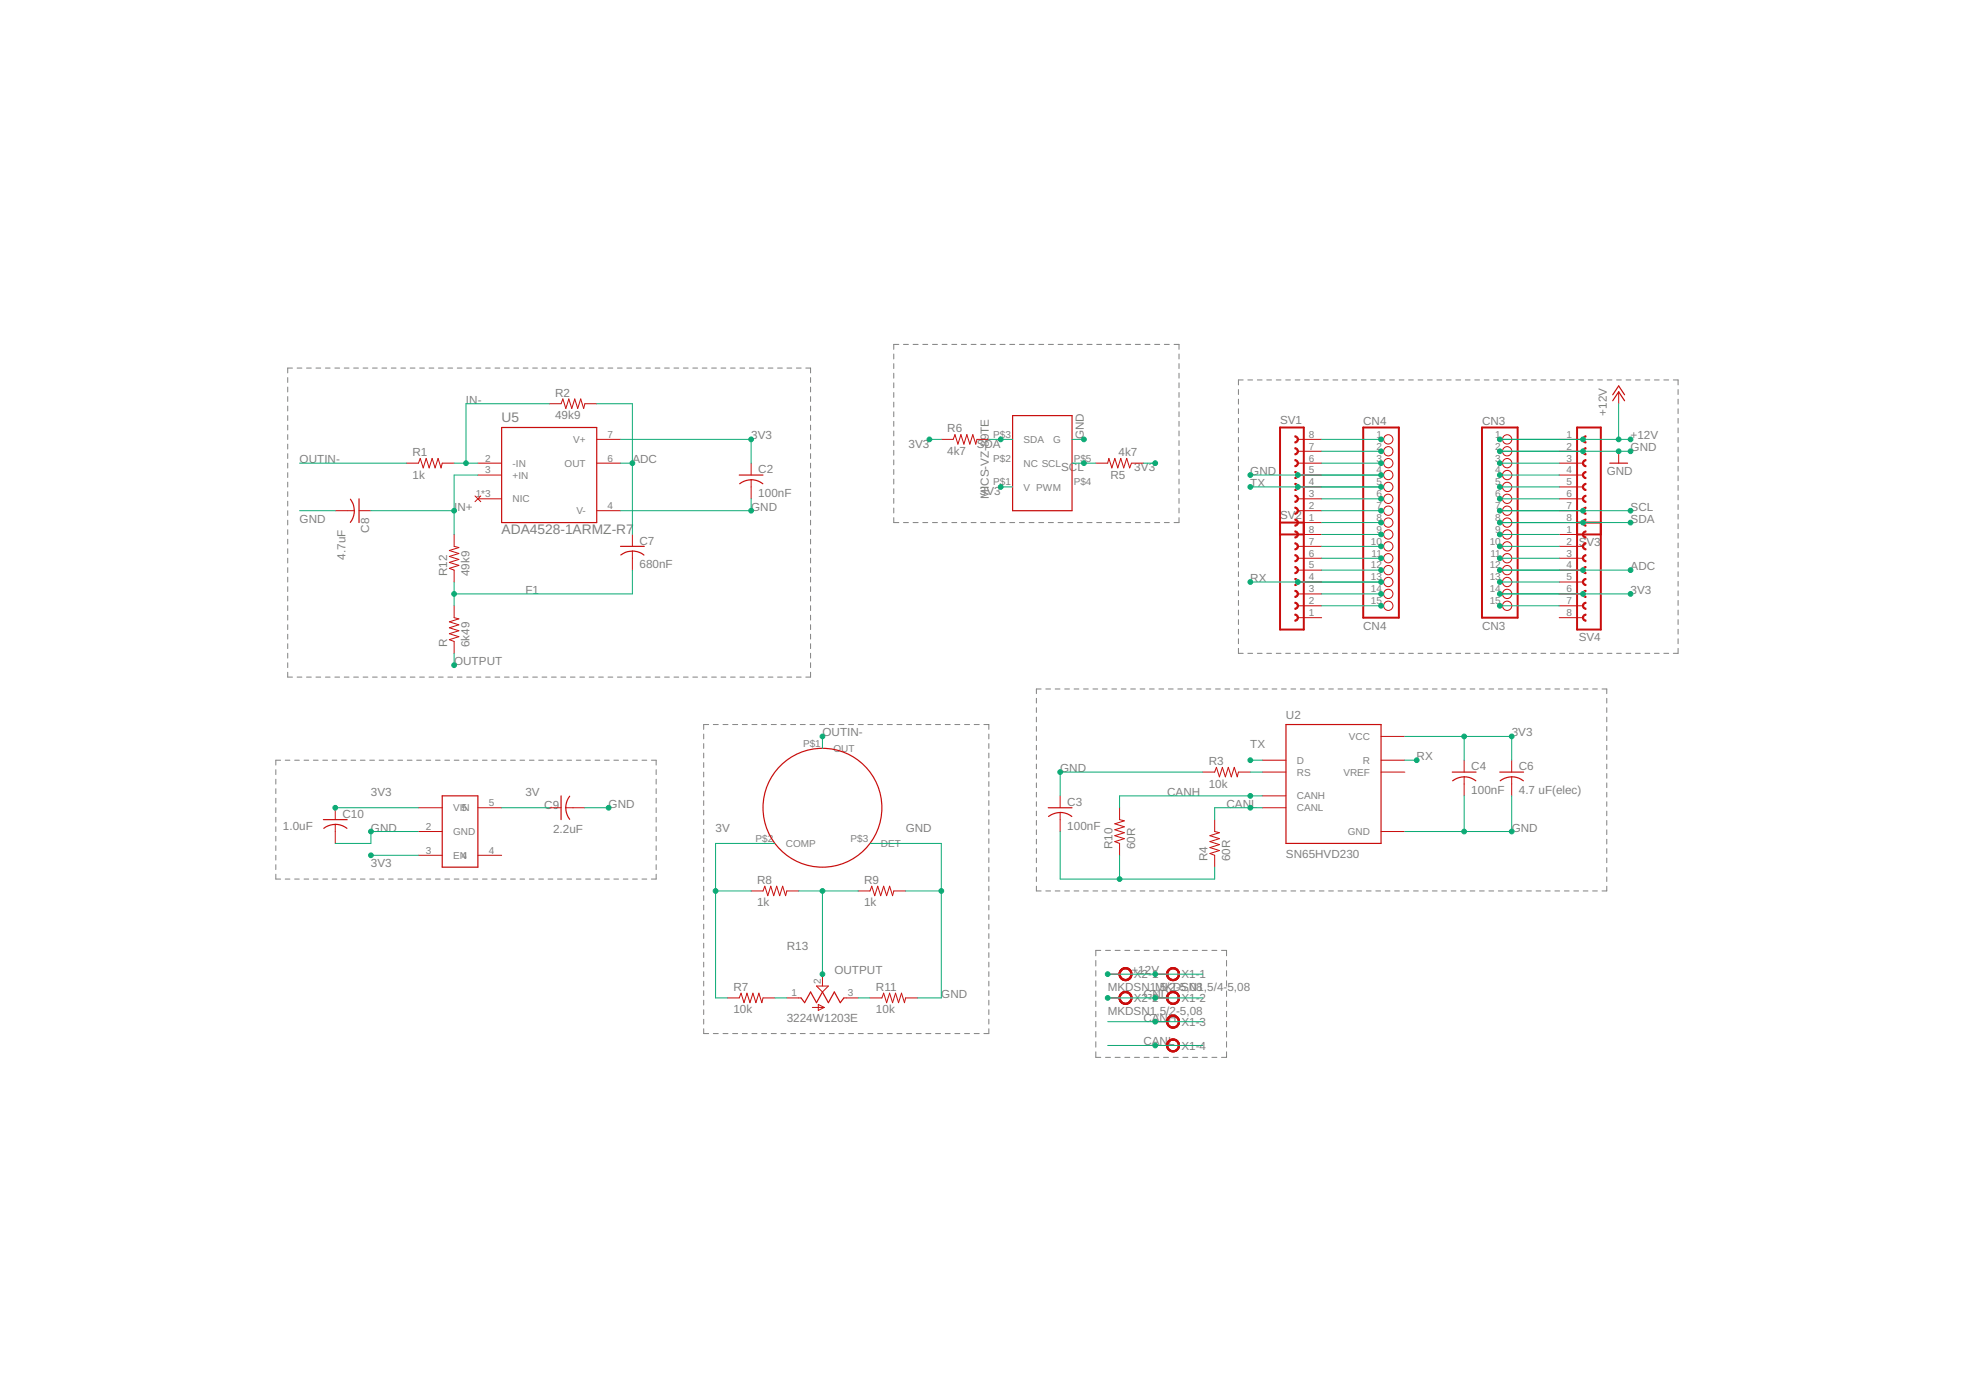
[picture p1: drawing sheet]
<svg xmlns="http://www.w3.org/2000/svg" width="420mm" height="297mm" viewBox="0 0 420 297" stroke-linecap="round" stroke-linejoin="round" font-family="sans-serif">
<g fill="none" stroke="#808080" stroke-width=".21">
<path d="M62.5 78.7h-1v1M63.5 78.7h1M65.5 78.7h1M67.5 78.7h1M69.6 78.7h.9M71.6 78.7h1M73.6 78.7h1M75.6 78.7h1M77.6 78.7h1M79.6 78.7h1M81.6 78.7h1M83.6 78.7h1"/>
<path d="M85.7 78.7h1M87.7 78.7h1M89.7 78.7h1M91.7 78.7h1M93.7 78.7h1M95.7 78.7h1M97.7 78.7h1M99.7 78.7h1.1M101.7 78.7h1.1M103.8 78.7h1M105.8 78.7h1M107.8 78.7h1"/>
<path d="M109.8 78.7h1M111.8 78.7h1M113.8 78.7h1.1M115.8 78.7h1.1M117.9 78.7h1M119.9 78.7h1M121.9 78.7h1M123.9 78.7h1M125.9 78.7h1M127.9 78.7h1M129.9 78.7h1.1M132 78.7h1"/>
<path d="M134 78.7h1M136 78.7h1M138 78.7h1M140 78.7h1M142 78.7h1M144 78.7h1.1M146 78.7h1.1M148.1 78.7h1M150.1 78.7h1M152.1 78.7h1M154.1 78.7h1M156.1 78.7h1"/>
<path d="M158.1 78.7h1.1M160.1 78.7h1.1M162.2 78.7h1M164.2 78.7h1M166.2 78.7h1M168.2 78.7h1M170.2 78.7h1M172.2 78.7h1v1M191 75.6v1.1M191 77.7v1.1M191 79.8v1M192.1 73.6h-1.1v1.1"/>
<path d="M193.1 73.6h1M195.1 73.6h1.1M197.2 73.6h1.1M199.3 73.6h1M201.3 73.6h1.1M203.4 73.6h1.1M205.5 73.6h1M207.5 73.6h1.1M209.6 73.6h1.1M211.7 73.6h1M213.7 73.6h1.1M215.8 73.6h1.1"/>
<path d="M217.9 73.6h1M219.9 73.6h1.1M222 73.6h1.1M224 73.6h1.1M226.1 73.6h1.1M228.2 73.6h1.1M230.3 73.6h1M232.3 73.6h1.1M234.4 73.6h1M236.5 73.6h1M238.5 73.6h1.1M240.6 73.6h1"/>
<path d="M242.6 73.6h1.1M244.7 73.6h1.1M246.8 73.6h1M248.8 73.6h1.1M250.9 73.6h1.1v1.1M252 75.6v1.1M252 77.7v1.1M252 79.8v1M61.5 80.7v1M61.5 82.7v1.1M61.5 84.8v1M61.5 86.8v1"/>
<path d="M61.5 88.8v1.1M61.5 90.8v1.1M61.5 92.9v1M61.5 94.9v1M61.5 96.9v1.1M61.5 99v1M173.2 80.7v1M173.2 82.7v1.1M173.2 84.8v1M173.2 86.8v1M173.2 88.8v1.1M173.2 90.8v1.1"/>
<path d="M173.2 92.9v1M173.2 94.9v1M173.2 96.9v1.1M173.2 99v1M191 81.8v1.1M191 83.9v1M191 85.9v1.1M191 88v1M191 90v1.1M191 92.1v1.1M191 94.2v1M191 96.2v1.1"/>
<path d="M191 98.3v1M252 81.8v1.1M252 83.9v1M252 85.9v1.1M252 88v1M252 90v1.1M252 92.1v1.1M252 94.2v1M252 96.2v1.1M252 98.3v1M264.7 83.2v1.1M264.7 85.3v1.1"/>
<path d="M264.7 87.4v1M264.7 89.4v1M264.7 91.4v1.1M264.7 93.5v1.1M264.7 95.5v1.1M264.7 97.6v1M264.7 99.6v1.1M265.7 81.2h-1v1.1M266.7 81.2h1M268.7 81.2h1M270.7 81.2h1M272.8 81.2h1"/>
<path d="M274.8 81.2h1M276.8 81.2h1M278.8 81.2h1M280.8 81.2h1.1M282.9 81.2h1M284.9 81.2h1M286.9 81.2h1M288.9 81.2h1M290.9 81.2h1.1M292.9 81.2h1.1M295 81.2h1M297 81.2h1"/>
<path d="M299 81.2h1M301 81.2h1M303.1 81.2h1M305.1 81.2h1M307.1 81.2h1M309.1 81.2h1M311.1 81.2h1.1M313.2 81.2h1M315.2 81.2h1M317.2 81.2h1M319.2 81.2h1M321.2 81.2h1.1"/>
<path d="M323.3 81.2h1M325.3 81.2h1M327.3 81.2h1M329.3 81.2h1M331.3 81.2h1.1M333.4 81.2h1M335.4 81.2h1M337.4 81.2h1M339.4 81.2h1M341.4 81.2h1.1M343.5 81.2h1M345.5 81.2h1"/>
<path d="M347.5 81.2h1M349.5 81.2h1M351.6 81.2h1M353.6 81.2h1M355.6 81.2h1M357.6 81.2h1v1.1M358.6 83.2v1.1M358.6 85.3v1.1M358.6 87.4v1M358.6 89.4v1M358.6 91.4v1.1M358.6 93.5v1.1"/>
<path d="M358.6 95.5v1.1M358.6 97.6v1M358.6 99.6v1.1M61.5 101v1M61.5 103v1.1M61.5 105.1v1M61.5 107.1v1M61.5 109.1v1.1M61.5 111.2v1M61.5 113.2v1M61.5 115.2v1M61.5 117.3v1"/>
<path d="M61.5 119.3v1M173.2 101v1M173.2 103v1.1M173.2 105.1v1M173.2 107.1v1M173.2 109.1v1.1M173.2 111.2v1M173.2 113.2v1M173.2 115.2v1M173.2 117.3v1M173.2 119.3v1M191 100.3v1.1"/>
<path d="M191 102.4v1M191 104.4v1.1M191 106.5v1.1M191 108.6v1M191 110.6v1.1h1.1M193.1 111.7h1M195.1 111.7h1.1M197.2 111.7h1.1M199.3 111.7h1M201.3 111.7h1.1M203.4 111.7h1.1M205.5 111.7h1"/>
<path d="M207.5 111.7h1.1M209.6 111.7h1.1M211.7 111.7h1M213.7 111.7h1.1M215.8 111.7h1.1M217.9 111.7h1M219.9 111.7h1.1M222 111.7h1.1M224 111.7h1.1M226.1 111.7h1.1M228.2 111.7h1.1M230.3 111.7h1"/>
<path d="M232.3 111.7h1.1M234.4 111.7h1M236.5 111.7h1M238.5 111.7h1.1M240.6 111.7h1M242.6 111.7h1.1M244.7 111.7h1.1M246.8 111.7h1M248.8 111.7h1.1M252 100.3v1.1M252 102.4v1M252 104.4v1.1"/>
<path d="M252 106.5v1.1M252 108.6v1M252 110.6v1.1h-1.1M264.7 101.7v1M264.7 103.7v1.1M264.7 105.8v1M264.7 107.8v1.1M264.7 109.9v1M264.7 111.9v1.1M264.7 114v1M264.7 116v1.1M264.7 118.1v1"/>
<path d="M358.6 101.7v1M358.6 103.7v1.1M358.6 105.8v1M358.6 107.8v1.1M358.6 109.9v1M358.6 111.9v1.1M358.6 114v1M358.6 116v1.1M358.6 118.1v1M61.5 121.3v1M61.5 123.3v1.1M61.5 125.4v1"/>
<path d="M61.5 127.4v1M61.5 129.4v1.1M61.5 131.5v1M61.5 133.5v1M61.5 135.5v1.1M61.5 137.6v1M61.5 139.6v1M173.2 121.3v1M173.2 123.3v1.1M173.2 125.4v1M173.2 127.4v1M173.2 129.4v1.1"/>
<path d="M173.2 131.5v1M173.2 133.5v1M173.2 135.5v1.1M173.2 137.6v1M173.2 139.6v1M264.7 120.1v1.1M264.7 122.2v1M264.7 124.2v1.1M264.7 126.3v1M264.7 128.3v1.1M264.7 130.4v1M264.7 132.4v1.1"/>
<path d="M264.7 134.5v1M264.7 136.5v1.1M264.7 138.6v1h1M266.7 139.6h1M268.7 139.6h1M270.7 139.6h1M272.8 139.6h1M274.8 139.6h1M276.8 139.6h1M278.8 139.6h1M280.8 139.6h1.1M282.9 139.6h1"/>
<path d="M284.9 139.6h1M286.9 139.6h1M288.9 139.6h1M290.9 139.6h1.1M292.9 139.6h1.1M295 139.6h1M297 139.6h1M299 139.6h1M301 139.6h1M303.1 139.6h1M305.1 139.6h1M307.1 139.6h1"/>
<path d="M309.1 139.6h1M311.1 139.6h1.1M313.2 139.6h1M315.2 139.6h1M317.2 139.6h1M319.2 139.6h1M321.2 139.6h1.1M323.3 139.6h1M325.3 139.6h1M327.3 139.6h1M329.3 139.6h1M331.3 139.6h1.1"/>
<path d="M333.4 139.6h1M335.4 139.6h1M337.4 139.6h1M339.4 139.6h1M341.4 139.6h1.1M343.5 139.6h1M345.5 139.6h1M347.5 139.6h1M349.5 139.6h1M351.6 139.6h1M353.6 139.6h1M355.6 139.6h1"/>
<path d="M358.6 120.1v1.1M358.6 122.2v1M358.6 124.2v1.1M358.6 126.3v1M358.6 128.3v1.1M358.6 130.4v1M358.6 132.4v1.1M358.6 134.5v1M358.6 136.5v1.1M358.6 138.6v1h-1M61.5 141.6v1.1M61.5 143.7v1h1"/>
<path d="M63.5 144.7h1M65.5 144.7h1M67.5 144.7h1M69.6 144.7h.9M71.6 144.7h1M73.6 144.7h1M75.6 144.7h1M77.6 144.7h1M79.6 144.7h1M81.6 144.7h1M83.6 144.7h1M85.7 144.7h1"/>
<path d="M87.7 144.7h1M89.7 144.7h1M91.7 144.7h1M93.7 144.7h1M95.7 144.7h1M97.7 144.7h1M99.7 144.7h1.1M101.7 144.7h1.1M103.8 144.7h1M105.8 144.7h1M107.8 144.7h1M109.8 144.7h1"/>
<path d="M111.8 144.7h1M113.8 144.7h1.1M115.8 144.7h1.1M117.9 144.7h1M119.9 144.7h1M121.9 144.7h1M123.9 144.7h1M125.9 144.7h1M127.9 144.7h1M129.9 144.7h1.1M132 144.7h1M134 144.7h1"/>
<path d="M136 144.7h1M138 144.7h1M140 144.7h1M142 144.7h1M144 144.7h1.1M146 144.7h1.1M148.1 144.7h1M150.1 144.7h1M150.4 156.9v1M150.4 158.9v1M151.4 154.8h-1v1.1M152.1 144.7h1"/>
<path d="M152.4 154.8h1.1M154.1 144.7h1M154.5 154.8h1.1M156.1 144.7h1M156.6 154.8h1M158.1 144.7h1.1M158.6 154.8h1.1M160.1 144.7h1.1M160.7 154.8h1.1M162.2 144.7h1M162.8 154.8h1M164.2 144.7h1"/>
<path d="M164.8 154.8h1.1M166.2 144.7h1M166.9 154.8h1.1M168.2 144.7h1M169 154.8h1M170.2 144.7h1M171 154.8h1.1M173.1 154.8h1.1M173.2 141.6v1.1M173.2 143.7v1h-1M175.2 154.8h1M177.2 154.8h1.1"/>
<path d="M179.3 154.8h1.1M181.4 154.8h1M183.4 154.8h1.1M185.5 154.8h1M187.6 154.8h1M189.6 154.8h1.1M191.7 154.8h1M193.7 154.8h1.1M195.8 154.8h1.1M197.9 154.8h1M199.9 154.8h1.1M202 154.8h1.1"/>
<path d="M204.1 154.8h1M206.1 154.8h1.1M208.2 154.8h1.1M210.3 154.8h1v1.1M211.3 156.9v1M211.3 158.9v1M221.5 149.2v1M221.5 151.2v1.1M221.5 153.2v1.1M221.5 155.3v1M221.5 157.3v1M221.5 159.3v1"/>
<path d="M222.5 147.2h-1v1M223.5 147.2h1M225.5 147.2h1M227.5 147.2h1.1M229.6 147.2h1M231.6 147.2h1M233.6 147.2h1M235.6 147.2h1M237.6 147.2h1M239.6 147.2h1M241.6 147.2h1.1M243.6 147.2h1.1"/>
<path d="M245.7 147.2h1M247.7 147.2h1M249.7 147.2h1M251.7 147.2h1M253.7 147.2h1M255.7 147.2h1.1M257.7 147.2h1.1M259.8 147.2h1M261.8 147.2h1M263.8 147.2h1M265.8 147.2h1M267.8 147.2h1"/>
<path d="M269.9 147.2h1M271.9 147.2h1M273.9 147.2h1M275.9 147.2h1M277.9 147.2h1M279.9 147.2h1M281.9 147.2h1.1M284 147.2h1M286 147.2h1M288 147.2h1M290 147.2h1M292 147.2h1"/>
<path d="M294 147.2h1M296 147.2h1.1M298 147.2h1.1M300.1 147.2h1M302.1 147.2h1M304.1 147.2h1M306.1 147.2h1M308.1 147.2h1M310.1 147.2h1M312.1 147.2h1.1M314.2 147.2h1M316.2 147.2h1"/>
<path d="M318.2 147.2h1M320.2 147.2h1M322.2 147.2h1M324.3 147.2h1M326.3 147.2h1M328.3 147.2h1M330.3 147.2h1M332.3 147.2h1M334.3 147.2h1M336.3 147.2h1.1M338.3 147.2h1.1M340.4 147.2h1"/>
<path d="M342.4 147.2h1v1M343.4 149.2v1M343.4 151.2v1.1M343.4 153.2v1.1M343.4 155.3v1M343.4 157.3v1M343.4 159.3v1M58.9 164.5v1M58.9 166.5v1.1M58.9 168.6v1M58.9 170.6v1M58.9 172.6v1.1"/>
<path d="M58.9 174.6v1.1M58.9 176.7v1M58.9 178.7v1M60 162.5h-1.1v1M61 162.5h1M63 162.5h1M65 162.5h1M67 162.5h1M69 162.5h1M71 162.5h1M73 162.5h1M75 162.5h1"/>
<path d="M77 162.5h1M79 162.5h1M81 162.5h1M83 162.5h1M85 162.5h1M87 162.5h1.1M89 162.5h1.1M91.1 162.5h1M93.1 162.5h1M95.1 162.5h1M97.1 162.5h1M99.1 162.5h1"/>
<path d="M101.1 162.5h1M103.1 162.5h1M105.1 162.5h1M107.1 162.5h1M109.1 162.5h1M111.1 162.5h1M113.1 162.5h1M115.1 162.5h1M117.1 162.5h1.1M119.1 162.5h1.1M121.2 162.5h1M123.2 162.5h1"/>
<path d="M125.2 162.5h1M127.2 162.5h1M129.2 162.5h1M131.2 162.5h1M133.2 162.5h1M135.2 162.5h1M137.2 162.5h1M139.2 162.5h1v1M140.2 164.5v1M140.2 166.5v1.1M140.2 168.6v1M140.2 170.6v1"/>
<path d="M140.2 172.6v1.1M140.2 174.6v1.1M140.2 176.7v1M140.2 178.7v1M150.4 160.9v1.1M150.4 163v1M150.4 165v1M150.4 167v1.1M150.4 169.1v1M150.4 171.1v1M150.4 173.1v1.1M150.4 175.2v1"/>
<path d="M150.4 177.2v1M150.4 179.2v1.1M211.3 160.9v1.1M211.3 163v1M211.3 165v1M211.3 167v1.1M211.3 169.1v1M211.3 171.1v1M211.3 173.1v1.1M211.3 175.2v1M211.3 177.2v1M211.3 179.2v1.1"/>
<path d="M221.5 161.3v1M221.5 163.3v1M221.5 165.3v1M221.5 167.3v1M221.5 169.3v1M221.5 171.3v1M221.5 173.3v1M221.5 175.3v1M221.5 177.3v1.1M221.5 179.3v1.1M343.4 161.3v1M343.4 163.3v1"/>
<path d="M343.4 165.3v1M343.4 167.3v1M343.4 169.3v1M343.4 171.3v1M343.4 173.3v1M343.4 175.3v1M343.4 177.3v1.1M343.4 179.3v1.1M58.9 180.7v1.1M58.9 182.8v1M58.9 184.8v1M58.9 186.8v1.1h1.1"/>
<path d="M61 187.9h1M63 187.9h1M65 187.9h1M67 187.9h1M69 187.9h1M71 187.9h1M73 187.9h1M75 187.9h1M77 187.9h1M79 187.9h1M81 187.9h1M83 187.9h1"/>
<path d="M85 187.9h1M87 187.9h1.1M89 187.9h1.1M91.1 187.9h1M93.1 187.9h1M95.1 187.9h1M97.1 187.9h1M99.1 187.9h1M101.1 187.9h1M103.1 187.9h1M105.1 187.9h1M107.1 187.9h1"/>
<path d="M109.1 187.9h1M111.1 187.9h1M113.1 187.9h1M115.1 187.9h1M117.1 187.9h1.1M119.1 187.9h1.1M121.2 187.9h1M123.2 187.9h1M125.2 187.9h1M127.2 187.9h1M129.2 187.9h1M131.2 187.9h1"/>
<path d="M133.2 187.9h1M135.2 187.9h1M137.2 187.9h1M140.2 180.7v1.1M140.2 182.8v1M140.2 184.8v1M140.2 186.8v1.1h-1M150.4 181.3v1M150.4 183.3v1M150.4 185.3v1M150.4 187.3v1.1M150.4 189.4v1"/>
<path d="M150.4 191.4v1M150.4 193.4v1.1M150.4 195.5v1M150.4 197.5v1M150.4 199.5v1.1M211.3 181.3v1M211.3 183.3v1M211.3 185.3v1M211.3 187.3v1.1M211.3 189.4v1M211.3 191.4v1M211.3 193.4v1.1"/>
<path d="M211.3 195.5v1M211.3 197.5v1M211.3 199.5v1.1M221.5 181.4v1M221.5 183.4v1M221.5 185.4v1M221.5 187.4v1M221.5 189.4v1h1M223.5 190.4h1M225.5 190.4h1M227.5 190.4h1.1M229.6 190.4h1"/>
<path d="M231.6 190.4h1M233.6 190.4h1M235.6 190.4h1M237.6 190.4h1M239.6 190.4h1M241.6 190.4h1.1M243.6 190.4h1.1M245.7 190.4h1M247.7 190.4h1M249.7 190.4h1M251.7 190.4h1M253.7 190.4h1"/>
<path d="M255.7 190.4h1.1M257.7 190.4h1.1M259.8 190.4h1M261.8 190.4h1M263.8 190.4h1M265.8 190.4h1M267.8 190.4h1M269.9 190.4h1M271.9 190.4h1M273.9 190.4h1M275.9 190.4h1M277.9 190.4h1"/>
<path d="M279.9 190.4h1M281.9 190.4h1.1M284 190.4h1M286 190.4h1M288 190.4h1M290 190.4h1M292 190.4h1M294 190.4h1M296 190.4h1.1M298 190.4h1.1M300.1 190.4h1M302.1 190.4h1"/>
<path d="M304.1 190.4h1M306.1 190.4h1M308.1 190.4h1M310.1 190.4h1M312.1 190.4h1.1M314.2 190.4h1M316.2 190.4h1M318.2 190.4h1M320.2 190.4h1M322.2 190.4h1M324.3 190.4h1M326.3 190.4h1"/>
<path d="M328.3 190.4h1M330.3 190.4h1M332.3 190.4h1M334.3 190.4h1M336.3 190.4h1.1M338.3 190.4h1.1M340.4 190.4h1M343.4 181.4v1M343.4 183.4v1M343.4 185.4v1M343.4 187.4v1M343.4 189.4v1h-1"/>
<path d="M150.4 201.5v1.1M150.4 203.6v1M150.4 205.6v1.1M150.4 207.6v1.1M150.4 209.7v1M150.4 211.7v1M150.4 213.7v1.1M150.4 215.8v1M150.4 217.8v1M150.4 219.8v1.1h1M211.3 201.5v1.1M211.3 203.6v1"/>
<path d="M211.3 205.6v1.1M211.3 207.6v1.1M211.3 209.7v1M211.3 211.7v1M211.3 213.7v1.1M211.3 215.8v1M211.3 217.8v1M211.3 219.8v1.1h-1M234.2 205.3v1.1M234.2 207.4v1.2M234.2 209.6v1.2M234.2 211.8v1.1"/>
<path d="M234.2 213.9v1.2M234.2 216.1v1.2M234.2 218.3v1.1M235.2 203.1h-1v1.2M236.3 203.1h1M238.3 203.1h1.1M240.4 203.1h1M242.5 203.1h1M244.5 203.1h1.1M246.6 203.1h1M248.7 203.1h1M250.7 203.1h1.1"/>
<path d="M252.8 203.1h1.1M254.8 203.1h1.1M256.9 203.1h1.1M259 203.1h1.1M261 203.1h1.1v1.2M262.1 205.3v1.1M262.1 207.4v1.2M262.1 209.6v1.2M262.1 211.8v1.1M262.1 213.9v1.2M262.1 216.1v1.2M262.1 218.3v1.1"/>
<path d="M152.4 220.9h1.1M154.5 220.9h1.1M156.6 220.9h1M158.6 220.9h1.1M160.7 220.9h1.1M162.8 220.9h1M164.8 220.9h1.1M166.9 220.9h1.1M169 220.9h1M171 220.9h1.1M173.1 220.9h1.1M175.2 220.9h1"/>
<path d="M177.2 220.9h1.1M179.3 220.9h1.1M181.4 220.9h1M183.4 220.9h1.1M185.5 220.9h1M187.6 220.9h1M189.6 220.9h1.1M191.7 220.9h1M193.7 220.9h1.1M195.8 220.9h1.1M197.9 220.9h1M199.9 220.9h1.1"/>
<path d="M202 220.9h1.1M204.1 220.9h1M206.1 220.9h1.1M208.2 220.9h1.1M234.2 220.4v1.2M234.2 222.6v1.2M234.2 224.8v1.2h1M236.3 226h1M238.3 226h1.1M240.4 226h1M242.5 226h1M244.5 226h1.1"/>
<path d="M246.6 226h1M248.7 226h1M250.7 226h1.1M252.8 226h1.1M254.8 226h1.1M256.9 226h1.1M259 226h1.1M262.1 220.4v1.2M262.1 222.6v1.2M262.1 224.8v1.2h-1.1"/>
</g>
<g fill="none" stroke="#c90d0c" stroke-width=".25">
<path d="M107.2 91.4h20.3v20.3h-20.3zM216.4 88.8h12.7v20.3h-12.7zM344 99h3.8M344.7 85.6l1.2-1.9 1.3 1.9M344.7 84.4l1.2-1.9 1.3 1.9M74.9 106.7l.5 .9 .3 1.5M75.7 109.1l-.3 1.6-.5 .9M76.7 106.6v5.1M132.6 116.8h5.1M132.7 118.6a4 4 0 0 1 4.9 0M158 101.5h5.1M158.1 103.4a4 4 0 0 1 4.9 0"/>
<path d="M274.8 154.8h20.3v25.4h-20.3zM69.1 175.2h5.1M69.2 177a4 4 0 0 1 4.9 0M94.5 170.1h7.6v15.2h-7.6zM119.9 170.1v5.1M121.8 170.1a4 4 0 0 0 0 5M224 172.6h5.1M226.6 173.6l1.5 .3 1 .6M226.6 173.6l-1.6 .3-.9 .6M310.4 165h5M310.5 166.9a4 4 0 0 1 4.9 0M320.5 165h5.1"/>
<path d="M320.6 166.9a4 4 0 0 1 5 0M171.2 213.3l.8 1 1.2-2.3 1.3 2.3 1.3-2.3 1.2 2.3 1.3-2.3 1.3 2.3 .7-1"/>
<circle cx="175.8" cy="172.6" r="12.7"/>
</g>
<g fill="none" stroke="#c90d0c" stroke-width=".21">
<path d="M86.9 99h2.5l.4-1 .6 2 .7-2 .6 2 .7-2 .6 2 .6-2 .7 2 .2-1h2.5M102.1 99h5.1M117.4 86.3h2.5l.4-1 .6 2 .7-2 .6 2 .6-2 .7 2 .6-2 .6 2 .3-1h2.5M127.5 99h5.1M127.5 93.9h5.1M160.5 99v2.5M201.2 93.9h2.5l.4-1 .6 2 .7-2 .6 2 .6-2 .7 2 .6-2 .6 2 .3-1h2.5M234.2 99h2.5l.3-1 .6 2 .7-2 .6 2 .6-2 .7 2 .6-2 .6 2 .4-1h2.5M277.4 99h5M277.4 96.4h5M277.4 93.9h5M295.1 99h.6"/>
<path d="M295.1 96.4h.6M295.1 93.9h.6M320.5 99h.6M320.5 96.4h.6M320.5 93.9h.6M333.2 99h5.1M333.2 96.4h5.1M333.2 93.9h5.1M345.9 83.7v2.6M345.9 96.4v2.6M71.6 109.1h4.1M76.7 109.1h2.6"/>
<path d="M97 114.2v2.6l1.1 .2-2.1 .6 2.1 .7-2.1 .6 2.1 .6-2.1 .7 2.1 .6-2.1 .7 1 .3v2.6M101.5 106l1.2 1.2M102.1 106.6h5.1M102.1 101.5h5.1M102.7 106l-1.2 1.2M127.5 109.1h5.1M135.1 114.2v2.6M135.1 117.8v4M160.5 102.5v4.1M277.4 111.7h5M277.4 109.1h5M277.4 106.6h5"/>
<path d="M277.4 104.1h5M277.4 101.5h5M277.4 119.3h5M277.4 116.8h5M277.4 114.2h5M295.1 111.7h.6M295.1 109.1h.6M295.1 106.6h.6M295.1 104.1h.6M295.1 101.5h.6M295.1 119.3h.6M295.1 116.8h.6"/>
<path d="M295.1 114.2h.6M320.5 111.7h.6M320.5 109.1h.6M320.5 106.6h.6M320.5 104.1h.6M320.5 101.5h.6M320.5 119.3h.6M320.5 116.8h.6M320.5 114.2h.6M333.2 111.7h5.1M333.2 109.1h5.1M333.2 106.6h5.1"/>
<path d="M333.2 104.1h5.1M333.2 101.5h5.1M333.2 119.3h5.1M333.2 116.8h5.1M333.2 114.2h5.1M97 129.5v2.5l1.1 .2-2.1 .7 2.1 .6-2.1 .7 2.1 .6-2.1 .6 2.1 .7-2.1 .6 1 .4v2.5M277.4 132h5M277.4 129.5h5M277.4 126.9h5M277.4 124.4h5M277.4 121.8h5M295.1 129.5h.6"/>
<path d="M295.1 126.9h.6M295.1 124.4h.6M295.1 121.8h.6M320.5 129.5h.6M320.5 126.9h.6M320.5 124.4h.6M320.5 121.8h.6M333.2 132h5.1M333.2 129.5h5.1M333.2 126.9h5.1M333.2 124.4h5.1M333.2 121.8h5.1"/>
<path d="M295.1 157.4h5.1M71.6 172.6v2.6M71.6 176.2v4M89.4 177.7h5.1M89.4 172.6h5.1M102.1 172.6h5.1M117.4 172.6h2.5M120.9 172.6h4.1M226.6 170.1v2.5M226.6 173.6v4.1M239.3 172.6v2.6l1 .2-2 .6 2 .7-2 .6 2 .6-2 .7 2 .6-2 .7 1 .3v2.6M257 165h2.6l.4-1 .6 2 .6-2 .7 2 .6-2 .6 2 .7-2 .6 2 .3-1h2.5"/>
<path d="M259.6 175.2v2.5l1 .2-2 .7 2 .6-2 .7 2 .6-2 .6 2 .7-2 .6 1 .4v2.5M269.7 162.5h5.1M269.7 170.1h5.1M269.7 172.6h5.1M269.7 165h5.1M295.1 162.5h5.1M295.1 177.7h5.1M295.1 165h5.1M312.9 162.5v2.5M312.9 166v4.1M323.1 162.5v2.5M323.1 166v4.1"/>
<path d="M89.4 182.8h5.1M102.1 182.8h5.1M160.5 190.4h2.6l.3-1 .7 2 .6-2 .7 2 .6-2 .6 2 .7-2 .6 2 .2-1h2.6M183.4 190.4h2.5l.4-1 .6 2 .7-2 .6 2 .6-2 .7 2 .6-2 .7 2 .2-1h2.5M155.4 213.3h2.6l.4-1.1 .6 2.1 .6-2.1 .7 2.1 .6-2.1 .6 2.1 .7-2.1 .6 2.1 .3-1h2.5M168.1 213.3h3.1M173.6 215.3h2.5M174.5 210.7h2.5l-1.2 1.3zM174.9 214.7l1.2 .6-1.2 .6zM175.8 208.2v2.5M180.3 213.3h3.1M185.9 213.3h2.6l.3-1.1 .7 2.1 .6-2.1 .7 2.1 .6-2.1 .6 2.1 .7-2.1 .6 2.1 .2-1h2.6"/>
<path d="M236.7 213.3h2.6M236.7 208.2h2.6M246.9 213.3h2.5M246.9 208.2h2.5M246.9 218.3h2.5M246.9 223.4h2.5"/>
<circle cx="296.7" cy="93.9" r=".99"/>
<circle cx="296.7" cy="96.4" r=".99"/>
<circle cx="296.7" cy="99" r=".99"/>
<circle cx="322.1" cy="99" r=".99"/>
<circle cx="322.1" cy="93.9" r=".99"/>
<circle cx="322.1" cy="96.4" r=".99"/>
<circle cx="296.7" cy="106.6" r=".99"/>
<circle cx="296.7" cy="119.3" r=".99"/>
<circle cx="296.7" cy="101.5" r=".99"/>
<circle cx="296.7" cy="104.1" r=".99"/>
<circle cx="296.7" cy="111.7" r=".99"/>
<circle cx="296.7" cy="114.2" r=".99"/>
<circle cx="296.7" cy="116.8" r=".99"/>
<circle cx="296.7" cy="109.1" r=".99"/>
<circle cx="322.1" cy="101.5" r=".99"/>
<circle cx="322.1" cy="111.7" r=".99"/>
<circle cx="322.1" cy="119.3" r=".99"/>
<circle cx="322.1" cy="106.6" r=".99"/>
<circle cx="322.1" cy="114.2" r=".99"/>
<circle cx="322.1" cy="104.1" r=".99"/>
<circle cx="322.1" cy="109.1" r=".99"/>
<circle cx="322.1" cy="116.8" r=".99"/>
<circle cx="296.7" cy="121.8" r=".99"/>
<circle cx="296.7" cy="124.4" r=".99"/>
<circle cx="296.7" cy="126.9" r=".99"/>
<circle cx="296.7" cy="129.5" r=".99"/>
<circle cx="322.1" cy="124.4" r=".99"/>
<circle cx="322.1" cy="126.9" r=".99"/>
<circle cx="322.1" cy="121.8" r=".99"/>
<circle cx="322.1" cy="129.5" r=".99"/>
</g>
<path d="M273.6 91.4h5v43.1h-5zM291.3 91.4h7.7v40.6h-7.7zM316.7 91.4h7.6v40.6h-7.6zM337 91.4h5.1v43.1h-5.1zM273.6 114.2h5M273.6 111.7h5M337 114.2h5.1M337 111.7h5.1" fill="none" stroke="#c90d0c" stroke-width=".42"/>
<g fill="#c90d0c" stroke="#c90d0c" stroke-width=".21">
<path d="M276.7 105.8a.76 .76 0 0 1 .8 .8 .76 .76 0 0 1-.8 .8v-.3a.51 .51 0 0 0 .5-.5 .51 .51 0 0 0-.5-.5z" fill-rule="evenodd"/>
<path d="M276.7 108.4a.76 .76 0 0 1 .8 .7 .76 .76 0 0 1-.8 .8v-.3a.51 .51 0 0 0 .5-.5 .51 .51 0 0 0-.5-.5z" fill-rule="evenodd"/>
<path d="M276.7 110.9a.76 .76 0 0 1 .8 .8 .76 .76 0 0 1-.8 .7v-.2a.51 .51 0 0 0 .5-.5 .51 .51 0 0 0-.5-.5z" fill-rule="evenodd"/>
<path d="M276.7 100.8a.76 .76 0 0 1 .8 .7 .76 .76 0 0 1-.8 .8v-.3a.51 .51 0 0 0 .5-.5 .51 .51 0 0 0-.5-.5z" fill-rule="evenodd"/>
<path d="M276.7 103.3a.76 .76 0 0 1 .8 .8 .76 .76 0 0 1-.8 .7v-.2a.51 .51 0 0 0 .5-.5 .51 .51 0 0 0-.5-.6z" fill-rule="evenodd"/>
<path d="M276.7 93.1a.76 .76 0 0 1 .8 .8 .76 .76 0 0 1-.8 .8v-.3a.51 .51 0 0 0 .5-.5 .51 .51 0 0 0-.5-.5z" fill-rule="evenodd"/>
<path d="M276.7 95.7a.76 .76 0 0 1 .8 .7 .76 .76 0 0 1-.8 .8v-.3a.51 .51 0 0 0 .5-.5 .51 .51 0 0 0-.5-.5z" fill-rule="evenodd"/>
<path d="M276.7 98.2a.76 .76 0 0 1 .8 .8 .76 .76 0 0 1-.8 .7v-.2a.51 .51 0 0 0 .5-.5 .51 .51 0 0 0-.5-.5z" fill-rule="evenodd"/>
<path d="M338.4 98.4l.5-.2v.3a.51 .51 0 0 0-.5 .5 .51 .51 0 0 0 .5 .5v.2a.76 .76 0 0 1-.7-.4 .76 .76 0 0 1 .2-.9z" fill-rule="evenodd"/>
<path d="M338.4 95.9l.5-.2v.2a.51 .51 0 0 0-.5 .5 .51 .51 0 0 0 .5 .5v.3a.76 .76 0 0 1-.7-.5 .76 .76 0 0 1 .2-.8z" fill-rule="evenodd"/>
<path d="M338.4 93.4l.5-.3v.3a.51 .51 0 0 0-.5 .5 .51 .51 0 0 0 .5 .5v.3a.75 .75 0 0 1-.7-.5 .75 .75 0 0 1 .2-.8z" fill-rule="evenodd"/>
<path d="M338.4 103.5l.5-.2v.2a.51 .51 0 0 0-.5 .6 .51 .51 0 0 0 .5 .5v.2a.76 .76 0 0 1-.7-.5 .76 .76 0 0 1 .2-.8z" fill-rule="evenodd"/>
<path d="M338.4 101l.5-.2v.2a.51 .51 0 0 0-.5 .5 .51 .51 0 0 0 .5 .5v.3a.76 .76 0 0 1-.7-.5 .76 .76 0 0 1 .2-.8z" fill-rule="evenodd"/>
<path d="M338.4 111.1l.5-.2v.3a.51 .51 0 0 0-.5 .5 .51 .51 0 0 0 .5 .5v.2a.76 .76 0 0 1-.7-.4 .76 .76 0 0 1 .2-.9z" fill-rule="evenodd"/>
<path d="M338.4 108.6l.5-.2v.2a.51 .51 0 0 0-.5 .5 .51 .51 0 0 0 .5 .5v.3a.76 .76 0 0 1-.7-.5 .76 .76 0 0 1 .2-.8z" fill-rule="evenodd"/>
<path d="M338.4 106l.5-.2v.3a.51 .51 0 0 0-.5 .5 .51 .51 0 0 0 .5 .5v.3a.76 .76 0 0 1-.7-.5 .76 .76 0 0 1 .2-.9z" fill-rule="evenodd"/>
<path d="M276.7 126.2a.76 .76 0 0 1 .8 .7 .76 .76 0 0 1-.8 .8v-.3a.51 .51 0 0 0 .5-.5 .51 .51 0 0 0-.5-.5z" fill-rule="evenodd"/>
<path d="M276.7 128.7a.76 .76 0 0 1 .8 .8 .76 .76 0 0 1-.8 .7v-.2a.51 .51 0 0 0 .5-.5 .51 .51 0 0 0-.5-.6z" fill-rule="evenodd"/>
<path d="M276.7 131.2a.76 .76 0 0 1 .8 .8 .76 .76 0 0 1-.8 .8v-.3a.51 .51 0 0 0 .5-.5 .51 .51 0 0 0-.5-.5z" fill-rule="evenodd"/>
<path d="M276.7 121.1a.76 .76 0 0 1 .8 .7 .76 .76 0 0 1-.8 .8v-.3a.51 .51 0 0 0 .5-.5 .51 .51 0 0 0-.5-.5z" fill-rule="evenodd"/>
<path d="M276.7 123.6a.76 .76 0 0 1 .8 .8 .76 .76 0 0 1-.8 .7v-.2a.51 .51 0 0 0 .5-.5 .51 .51 0 0 0-.5-.5z" fill-rule="evenodd"/>
<path d="M276.7 113.5a.76 .76 0 0 1 .8 .7 .76 .76 0 0 1-.8 .8v-.3a.51 .51 0 0 0 .5-.5 .51 .51 0 0 0-.5-.5z" fill-rule="evenodd"/>
<path d="M276.7 116a.76 .76 0 0 1 .8 .8 .76 .76 0 0 1-.8 .7v-.2a.51 .51 0 0 0 .5-.5 .51 .51 0 0 0-.5-.6z" fill-rule="evenodd"/>
<path d="M276.7 118.5a.76 .76 0 0 1 .8 .8 .76 .76 0 0 1-.8 .8v-.3a.51 .51 0 0 0 .5-.5 .51 .51 0 0 0-.5-.5z" fill-rule="evenodd"/>
<path d="M338.4 118.7l.5-.2v.3a.51 .51 0 0 0-.5 .5 .51 .51 0 0 0 .5 .5v.3a.77 .77 0 0 1-.7-.5 .77 .77 0 0 1 .2-.9z" fill-rule="evenodd"/>
<path d="M338.4 116.2l.5-.2v.2a.51 .51 0 0 0-.5 .6 .51 .51 0 0 0 .5 .5v.2a.76 .76 0 0 1-.7-.5 .76 .76 0 0 1 .2-.8z" fill-rule="evenodd"/>
<path d="M338.4 113.7l.5-.2v.2a.51 .51 0 0 0-.5 .5 .51 .51 0 0 0 .5 .5v.3a.76 .76 0 0 1-.7-.5 .76 .76 0 0 1 .2-.8z" fill-rule="evenodd"/>
<path d="M338.4 123.8l.5-.2v.3a.51 .51 0 0 0-.5 .5 .51 .51 0 0 0 .5 .5v.2a.77 .77 0 0 1-.7-.4 .77 .77 0 0 1 .2-.9z" fill-rule="evenodd"/>
<path d="M338.4 121.3l.5-.2v.2a.51 .51 0 0 0-.5 .5 .51 .51 0 0 0 .5 .5v.3a.77 .77 0 0 1-.7-.5 .77 .77 0 0 1 .2-.8z" fill-rule="evenodd"/>
<path d="M338.4 131.4l.5-.2v.3a.51 .51 0 0 0-.5 .5 .51 .51 0 0 0 .5 .5v.3a.77 .77 0 0 1-.7-.5 .77 .77 0 0 1 .2-.9z" fill-rule="evenodd"/>
<path d="M338.4 128.9l.5-.2v.2a.51 .51 0 0 0-.5 .6 .51 .51 0 0 0 .5 .5v.2a.77 .77 0 0 1-.7-.5 .77 .77 0 0 1 .2-.8z" fill-rule="evenodd"/>
<path d="M338.4 126.4l.5-.2v.2a.51 .51 0 0 0-.5 .5 .51 .51 0 0 0 .5 .5v.3a.77 .77 0 0 1-.7-.5 .77 .77 0 0 1 .2-.8z" fill-rule="evenodd"/>
<path d="M249.7 207.2a1.39 1.39 0 0 1 2.2 .3 1.39 1.39 0 0 1-.8 2 1.39 1.39 0 0 1-1.8-1.3h.3a1.14 1.14 0 0 1 1.5-1.1 1.14 1.14 0 0 1 .3 1.9 1.14 1.14 0 0 1-1.8-.6v-.2h-.3z" fill-rule="evenodd"/>
<path d="M249.7 207.2a1.39 1.39 0 0 1 2.2 .3 1.39 1.39 0 0 1-.8 2 1.39 1.39 0 0 1-1.8-1.3h.3a1.14 1.14 0 0 1 1.5-1.1 1.14 1.14 0 0 1 .3 1.9 1.14 1.14 0 0 1-1.8-.6v-.2h-.3z" fill-rule="evenodd"/>
<path d="M249.7 207.2a1.39 1.39 0 0 1 2.2 .3 1.39 1.39 0 0 1-.8 2 1.39 1.39 0 0 1-1.8-1.3h.3a1.14 1.14 0 0 1 1.5-1.1 1.14 1.14 0 0 1 .3 1.9 1.14 1.14 0 0 1-1.8-.6v-.2h-.3z" fill-rule="evenodd"/>
<path d="M249.7 212.3a1.39 1.39 0 0 1 2.2 .2 1.39 1.39 0 0 1-.8 2.1 1.39 1.39 0 0 1-1.8-1.3h.3a1.14 1.14 0 0 1 1.5-1.1 1.14 1.14 0 0 1 .3 1.9 1.14 1.14 0 0 1-1.8-.6v-.2h-.3z" fill-rule="evenodd"/>
<path d="M249.7 212.3a1.39 1.39 0 0 1 2.2 .2 1.39 1.39 0 0 1-.8 2.1 1.39 1.39 0 0 1-1.8-1.3h.3a1.14 1.14 0 0 1 1.5-1.1 1.14 1.14 0 0 1 .3 1.9 1.14 1.14 0 0 1-1.8-.6v-.2h-.3z" fill-rule="evenodd"/>
<path d="M249.7 212.3a1.39 1.39 0 0 1 2.2 .2 1.39 1.39 0 0 1-.8 2.1 1.39 1.39 0 0 1-1.8-1.3h.3a1.14 1.14 0 0 1 1.5-1.1 1.14 1.14 0 0 1 .3 1.9 1.14 1.14 0 0 1-1.8-.6v-.2h-.3z" fill-rule="evenodd"/>
<path d="M249.7 217.4a1.39 1.39 0 0 1 2.2 .2 1.39 1.39 0 0 1-.8 2.1 1.39 1.39 0 0 1-1.8-1.4h.3a1.14 1.14 0 0 1 1.5-1 1.14 1.14 0 0 1 .3 1.9 1.14 1.14 0 0 1-1.8-.6v-.3h-.3z" fill-rule="evenodd"/>
<path d="M249.7 217.4a1.39 1.39 0 0 1 2.2 .2 1.39 1.39 0 0 1-.8 2.1 1.39 1.39 0 0 1-1.8-1.4h.3a1.14 1.14 0 0 1 1.5-1 1.14 1.14 0 0 1 .3 1.9 1.14 1.14 0 0 1-1.8-.6v-.3h-.3z" fill-rule="evenodd"/>
<path d="M249.7 217.4a1.39 1.39 0 0 1 2.2 .2 1.39 1.39 0 0 1-.8 2.1 1.39 1.39 0 0 1-1.8-1.4h.3a1.14 1.14 0 0 1 1.5-1 1.14 1.14 0 0 1 .3 1.9 1.14 1.14 0 0 1-1.8-.6v-.3h-.3z" fill-rule="evenodd"/>
<path d="M249.7 222.4a1.4 1.4 0 0 1 2.2 .3 1.4 1.4 0 0 1-.8 2 1.4 1.4 0 0 1-1.8-1.3h.3a1.14 1.14 0 0 1 1.5-1.1 1.14 1.14 0 0 1 .3 1.9 1.14 1.14 0 0 1-1.8-.5v-.3h-.3z" fill-rule="evenodd"/>
<path d="M249.7 222.4a1.4 1.4 0 0 1 2.2 .3 1.4 1.4 0 0 1-.8 2 1.4 1.4 0 0 1-1.8-1.3h.3a1.14 1.14 0 0 1 1.5-1.1 1.14 1.14 0 0 1 .3 1.9 1.14 1.14 0 0 1-1.8-.5v-.3h-.3z" fill-rule="evenodd"/>
<path d="M249.7 222.4a1.4 1.4 0 0 1 2.2 .3 1.4 1.4 0 0 1-.8 2 1.4 1.4 0 0 1-1.8-1.3h.3a1.14 1.14 0 0 1 1.5-1.1 1.14 1.14 0 0 1 .3 1.9 1.14 1.14 0 0 1-1.8-.5v-.3h-.3z" fill-rule="evenodd"/>
<path d="M239.5 207.2a1.39 1.39 0 0 1 2.2 .3 1.39 1.39 0 0 1-.8 2 1.39 1.39 0 0 1-1.8-1.3h.3a1.14 1.14 0 0 1 1.6-1.1 1.14 1.14 0 0 1 .3 1.9 1.14 1.14 0 0 1-1.9-.6v-.2h-.3z" fill-rule="evenodd"/>
<path d="M239.5 207.2a1.39 1.39 0 0 1 2.2 .3 1.39 1.39 0 0 1-.8 2 1.39 1.39 0 0 1-1.8-1.3h.3a1.14 1.14 0 0 1 1.6-1.1 1.14 1.14 0 0 1 .3 1.9 1.14 1.14 0 0 1-1.9-.6v-.2h-.3z" fill-rule="evenodd"/>
<path d="M239.5 207.2a1.39 1.39 0 0 1 2.2 .3 1.39 1.39 0 0 1-.8 2 1.39 1.39 0 0 1-1.8-1.3h.3a1.14 1.14 0 0 1 1.6-1.1 1.14 1.14 0 0 1 .3 1.9 1.14 1.14 0 0 1-1.9-.6v-.2h-.3z" fill-rule="evenodd"/>
<path d="M239.5 212.3a1.39 1.39 0 0 1 2.2 .2 1.39 1.39 0 0 1-.8 2.1 1.39 1.39 0 0 1-1.8-1.3h.3a1.14 1.14 0 0 1 1.6-1.1 1.14 1.14 0 0 1 .3 1.9 1.14 1.14 0 0 1-1.9-.6v-.2h-.3z" fill-rule="evenodd"/>
<path d="M239.5 212.3a1.39 1.39 0 0 1 2.2 .2 1.39 1.39 0 0 1-.8 2.1 1.39 1.39 0 0 1-1.8-1.3h.3a1.14 1.14 0 0 1 1.6-1.1 1.14 1.14 0 0 1 .3 1.9 1.14 1.14 0 0 1-1.9-.6v-.2h-.3z" fill-rule="evenodd"/>
<path d="M239.5 212.3a1.39 1.39 0 0 1 2.2 .2 1.39 1.39 0 0 1-.8 2.1 1.39 1.39 0 0 1-1.8-1.3h.3a1.14 1.14 0 0 1 1.6-1.1 1.14 1.14 0 0 1 .3 1.9 1.14 1.14 0 0 1-1.9-.6v-.2h-.3z" fill-rule="evenodd"/>
</g>
<g fill="none" stroke="#0dab76" stroke-width=".21">
<path d="M64 99h22.9M97 99h5.1M117.4 86.3h-17.8v12.7M127.5 86.3h7.6v27.9M132.6 93.9h27.9v5.1M132.6 99h2.5M198.6 93.9h2.6M211.3 93.9h5.1M229.1 93.9h2.5M229.1 99h5.1M244.3 99h2.6M282.4 93.9h12.7"/>
<path d="M282.4 96.4h12.7M282.4 99h12.7M320.5 93.9h28M320.5 96.4h28M320.5 99h12.7M345.9 86.3v7.6M64 109.1h7.6M79.3 109.1h17.7M102.1 101.5h-5.1v12.7M160.5 106.6v2.5h-27.9M213.9 104.1h2.5M267.2 101.5h27.9"/>
<path d="M267.2 104.1h27.9M282.4 111.7h12.7M282.4 109.1h12.7M282.4 114.2h12.7M282.4 116.8h12.7M282.4 119.3h12.7M282.4 106.6h12.7M320.5 111.7h28M320.5 109.1h28M320.5 101.5h12.7M320.5 104.1h12.7M320.5 114.2h12.7"/>
<path d="M320.5 116.8h12.7M320.5 119.3h12.7M320.5 106.6h12.7M97 124.4v5.1M97 139.6v2.6M135.1 121.8v5.1h-38.1M267.2 124.4h27.9M282.4 121.8h12.7M282.4 129.5h12.7M282.4 126.9h12.7M320.5 124.4h12.7M320.5 121.8h28"/>
<path d="M320.5 129.5h12.7M320.5 126.9h28M175.8 157.4v2.5M300.2 157.4h22.9v5.1M312.9 157.4v5.1M71.6 172.6h17.8M89.4 177.7h-10.1v2.5h-7.7M107.2 172.6h10.2M125 172.6h5.1M226.6 177.7v10.2h33v-2.6M257 165h-30.4v5.1M267.2 165h2.5"/>
<path d="M267.2 162.5h2.5M269.7 172.6h-10.1v2.6M269.7 170.1h-30.4v2.5M300.2 162.5h2.6M312.9 170.1v7.6M323.1 170.1v7.6h-22.9M79.3 182.8h10.1M152.9 190.4h7.6M165.6 180.2h-12.7v33.1h2.5M170.7 190.4h12.7M175.8 190.4v17.8M185.9 180.2h15.3v33.1h-5.1"/>
<path d="M193.5 190.4h7.7M239.3 182.8v5.1M165.6 213.3h2.5M183.4 213.3h2.5M236.7 213.3h20.3M236.7 218.3h20.3M236.7 208.2h20.3M236.7 223.4h20.3"/>
</g>
<g fill="#0dab76" stroke="#0dab76" stroke-width=".21">
<circle cx="213.9" cy="93.9" r=".51"/>
<circle cx="320.5" cy="111.7" r=".51"/>
<circle cx="348.5" cy="111.7" r=".51"/>
<circle cx="338.3" cy="111.7" r=".51"/>
<circle cx="231.6" cy="93.9" r=".51"/>
<circle cx="320.5" cy="96.4" r=".51"/>
<circle cx="348.5" cy="96.4" r=".51"/>
<circle cx="338.3" cy="96.4" r=".51"/>
<circle cx="345.9" cy="96.4" r=".51"/>
<circle cx="312.9" cy="177.7" r=".51"/>
<circle cx="323.1" cy="177.7" r=".51"/>
<circle cx="226.6" cy="165" r=".51"/>
<circle cx="246.9" cy="213.3" r=".51"/>
<circle cx="236.7" cy="213.3" r=".51"/>
<circle cx="79.3" cy="177.7" r=".51"/>
<circle cx="130.1" cy="172.6" r=".51"/>
<circle cx="160.5" cy="109.1" r=".51"/>
<circle cx="201.2" cy="190.4" r=".51"/>
<circle cx="295.1" cy="101.5" r=".51"/>
<circle cx="277.4" cy="101.5" r=".51"/>
<circle cx="267.2" cy="101.5" r=".51"/>
<circle cx="295.1" cy="104.1" r=".51"/>
<circle cx="267.2" cy="104.1" r=".51"/>
<circle cx="277.4" cy="104.1" r=".51"/>
<circle cx="267.2" cy="162.5" r=".51"/>
<circle cx="302.8" cy="162.5" r=".51"/>
<circle cx="295.1" cy="124.4" r=".51"/>
<circle cx="267.2" cy="124.4" r=".51"/>
<circle cx="277.4" cy="124.4" r=".51"/>
<circle cx="135.1" cy="99" r=".51"/>
<circle cx="320.5" cy="121.8" r=".51"/>
<circle cx="348.5" cy="121.8" r=".51"/>
<circle cx="338.3" cy="121.8" r=".51"/>
<circle cx="320.5" cy="109.1" r=".51"/>
<circle cx="348.5" cy="109.1" r=".51"/>
<circle cx="338.3" cy="109.1" r=".51"/>
<circle cx="231.6" cy="99" r=".51"/>
<circle cx="175.8" cy="190.4" r=".51"/>
<circle cx="175.8" cy="208.2" r=".51"/>
<circle cx="97" cy="142.2" r=".51"/>
<circle cx="320.5" cy="99" r=".51"/>
<circle cx="320.5" cy="101.5" r=".51"/>
<circle cx="320.5" cy="104.1" r=".51"/>
<circle cx="320.5" cy="114.2" r=".51"/>
<circle cx="320.5" cy="116.8" r=".51"/>
<circle cx="320.5" cy="119.3" r=".51"/>
<circle cx="320.5" cy="124.4" r=".51"/>
<circle cx="320.5" cy="129.5" r=".51"/>
<circle cx="295.1" cy="111.7" r=".51"/>
<circle cx="295.1" cy="109.1" r=".51"/>
<circle cx="295.1" cy="106.6" r=".51"/>
<circle cx="295.1" cy="99" r=".51"/>
<circle cx="295.1" cy="96.4" r=".51"/>
<circle cx="295.1" cy="93.9" r=".51"/>
<circle cx="295.1" cy="129.5" r=".51"/>
<circle cx="295.1" cy="126.9" r=".51"/>
<circle cx="295.1" cy="121.8" r=".51"/>
<circle cx="295.1" cy="119.3" r=".51"/>
<circle cx="295.1" cy="116.8" r=".51"/>
<circle cx="295.1" cy="114.2" r=".51"/>
<circle cx="99.6" cy="99" r=".51"/>
<circle cx="320.5" cy="126.9" r=".51"/>
<circle cx="348.5" cy="126.9" r=".51"/>
<circle cx="338.3" cy="126.9" r=".51"/>
<circle cx="246.9" cy="99" r=".51"/>
<circle cx="198.6" cy="93.9" r=".51"/>
<circle cx="213.9" cy="104.1" r=".51"/>
<circle cx="312.9" cy="157.4" r=".51"/>
<circle cx="323.1" cy="157.4" r=".51"/>
<circle cx="71.6" cy="172.6" r=".51"/>
<circle cx="79.3" cy="182.8" r=".51"/>
<circle cx="160.5" cy="93.9" r=".51"/>
<circle cx="239.3" cy="187.9" r=".51"/>
<circle cx="267.2" cy="170.1" r=".51"/>
<circle cx="246.9" cy="218.3" r=".51"/>
<circle cx="246.9" cy="223.4" r=".51"/>
<circle cx="267.2" cy="172.6" r=".51"/>
<circle cx="320.5" cy="106.6" r=".51"/>
<circle cx="97" cy="109.1" r=".51"/>
<circle cx="152.9" cy="190.4" r=".51"/>
<circle cx="97" cy="126.9" r=".51"/>
<circle cx="320.5" cy="93.9" r=".51"/>
<circle cx="348.5" cy="93.9" r=".51"/>
<circle cx="338.3" cy="93.9" r=".51"/>
<circle cx="345.9" cy="93.9" r=".51"/>
<circle cx="246.9" cy="208.2" r=".51"/>
<circle cx="236.7" cy="208.2" r=".51"/>
<circle cx="175.8" cy="157.4" r=".51"/>
</g>
<g font-size="2.9" fill="#808080">
<text x="107.2" y="90.1">U5</text>
<text x="107.2" y="114.2">ADA4528-1ARMZ-R7</text>
</g>
<g font-size="2.5" fill="#808080">
<text x="99.6" y="86.3">I</text>
<text x="100.3" y="86.3">N-</text>
<text x="118.6" y="89.6">49k9</text>
<text x="118.6" y="84.8">R2</text>
<text x="343.4" y="88.8" transform="rotate(-90 343.4 88.8)">+12V</text>
<text x="160.5" y="93.9">3V3</text>
<text x="194.2" y="95.7">3V3</text>
<text x="202.4" y="92.4">R6</text>
<text x="208.7" y="95.7">SDA</text>
<text x="231.6" y="93.9" transform="rotate(-90 231.6 93.9)">GND</text>
<text x="273.6" y="90.6">SV1</text>
<text x="291.3" y="90.7">CN4</text>
<text x="316.7" y="90.7">CN3</text>
<text x="348.5" y="93.9">+12V</text>
<text x="64" y="99">OUTIN-</text>
<text x="88.2" y="97.5">R1</text>
<text x="135.1" y="99">ADC</text>
<text x="162.1" y="101.1">C2</text>
<text x="202.4" y="97.2">4k7</text>
<text x="226.8" y="100.8">SCL</text>
<text x="239" y="97.5">4k7</text>
<text x="242.4" y="100.8">3V3</text>
<text x="267.2" y="101.5">GND</text>
<text x="343.4" y="101.5">GND</text>
<text x="348.5" y="96.4">GND</text>
<text x="88.2" y="102.3">1k</text>
<text x="162.1" y="106.2">100nF</text>
<text x="209.4" y="105.8">3V3</text>
<text x="211.3" y="106.6" transform="rotate(-90 211.3 106.6)">MICS-VZ-89TE</text>
<text x="237.3" y="102.3">R5</text>
<text x="267.2" y="104.1">TX</text>
<text x="64" y="111.7">GND</text>
<text x="78.9" y="113.9" transform="rotate(-90 78.9 113.9)">C8</text>
<text x="97" y="109.1">I</text>
<text x="97.7" y="109.1">N+</text>
<text x="160.5" y="109.1">GND</text>
<text x="273.6" y="110.9">SV2</text>
<text x="348.5" y="111.7">SDA</text>
<text x="348.5" y="109.1">SCL</text>
<text x="73.8" y="119.6" transform="rotate(-90 73.8 119.6)">4.7uF</text>
<text x="136.7" y="116.4">C7</text>
<text x="337.4" y="116.8">SV3</text>
<text x="95.5" y="123.1" transform="rotate(-90 95.5 123.1)">R12</text>
<text x="100.3" y="123.1" transform="rotate(-90 100.3 123.1)">49k9</text>
<text x="136.7" y="121.5">680nF</text>
<text x="267.2" y="124.4">RX</text>
<text x="348.5" y="121.8">ADC</text>
<text x="112.3" y="126.9">F1</text>
<text x="348.5" y="126.9">3V3</text>
<text x="291.3" y="134.5">CN4</text>
<text x="316.7" y="134.5">CN3</text>
<text x="337.4" y="137.1">SV4</text>
<text x="95.5" y="138.3" transform="rotate(-90 95.5 138.3)">R</text>
<text x="97" y="142.1">OUTPUT</text>
<text x="100.3" y="138.3" transform="rotate(-90 100.3 138.3)">6k49</text>
<text x="274.8" y="153.6">U2</text>
<text x="175.8" y="157.4">OUTIN-</text>
<text x="267.2" y="159.9">TX</text>
<text x="323.1" y="157.4">3V3</text>
<text x="226.6" y="165">GND</text>
<text x="258.3" y="163.5">R3</text>
<text x="302.8" y="162.5">RX</text>
<text x="314.4" y="164.6">C4</text>
<text x="324.6" y="164.6">C6</text>
<text x="79.3" y="170.1">3V3</text>
<text x="112.3" y="170.1">3V</text>
<text x="116.3" y="172.9">C9</text>
<text x="130.1" y="172.6">GND</text>
<text x="228.1" y="172.2">C3</text>
<text x="249.4" y="170.1">CANH</text>
<text x="258.3" y="168.3">10k</text>
<text x="262.1" y="172.6">CANL</text>
<text x="314.4" y="169.7">100nF</text>
<text x="324.6" y="169.7">4.7 uF(elec)</text>
<text x="60.5" y="177.3">1.0uF</text>
<text x="73.2" y="174.8">C10</text>
<text x="79.3" y="177.7">GND</text>
<text x="118.2" y="178">2.2uF</text>
<text x="152.9" y="177.7">3V</text>
<text x="193.6" y="177.7">GND</text>
<text x="228.1" y="177.3">100nF</text>
<text x="323.1" y="177.7">GND</text>
<text x="79.3" y="185.3">3V3</text>
<text x="237.8" y="181.5" transform="rotate(-90 237.8 181.5)">R10</text>
<text x="242.6" y="181.5" transform="rotate(-90 242.6 181.5)">60R</text>
<text x="258.1" y="184" transform="rotate(-90 258.1 184)">R4</text>
<text x="262.9" y="184" transform="rotate(-90 262.9 184)">60R</text>
<text x="274.8" y="183.3">SN65HVD230</text>
<text x="161.8" y="188.9">R8</text>
<text x="184.7" y="188.9">R9</text>
<text x="161.8" y="193.7">1k</text>
<text x="184.7" y="193.7">1k</text>
<text x="168.1" y="203.1">R13</text>
<text x="178.3" y="208.2">OUTPUT</text>
<text x="241.8" y="208.2">+12V</text>
<text x="242.3" y="209.1">X2-1</text>
<text x="252.5" y="209.1">X1-1</text>
<text x="156.7" y="211.8">R7</text>
<text x="187.2" y="211.8">R11</text>
<text x="201.2" y="213.2">GND</text>
<text x="236.7" y="211.9">MKDSN1MKDSN1,5/4-5,08</text>
<text x="242.3" y="214.1">X2-2</text>
<text x="244.3" y="213.2">GND</text>
<text x="247.1" y="211.9">,5/2-5,08</text>
<text x="252.5" y="214.1">X1-2</text>
<text x="156.7" y="216.5">10k</text>
<text x="168.1" y="218.3">3224W1203E</text>
<text x="187.2" y="216.5">10k</text>
<text x="236.7" y="216.9">MKDSN1,5/2-5,08</text>
<text x="244.3" y="218.3">CANH</text>
<text x="252.5" y="219.2">X1-3</text>
<text x="244.3" y="223.4">CANL</text>
<text x="252.5" y="224.3">X1-4</text>
</g>
<g font-size="2.1" fill="#808080">
<text x="122.5" y="94.7">V+</text>
<text x="129.9" y="93.5">7</text>
<text x="212.3" y="93.5">P$3</text>
<text x="218.7" y="94.7">SDA</text>
<text x="225.1" y="94.7">G</text>
<text x="279.7" y="93.5">8</text>
<text x="294.2" y="93.5">1</text>
<text x="319.6" y="93.5">1</text>
<text x="334.8" y="93.5">1</text>
<text x="103.7" y="98.6">2</text>
<text x="103.7" y="101.2">3</text>
<text x="109.5" y="99.7">-IN</text>
<text x="120.7" y="99.7">OUT</text>
<text x="129.9" y="98.6">6</text>
<text x="212.3" y="98.6">P$2</text>
<text x="218.7" y="99.7">NC SCL</text>
<text x="229.5" y="98.6">P$5</text>
<text x="279.7" y="101.2">5</text>
<text x="279.7" y="98.6">6</text>
<text x="279.7" y="96.1">7</text>
<text x="294.2" y="96.1">2</text>
<text x="294.2" y="98.6">3</text>
<text x="294.2" y="101.2">4</text>
<text x="319.6" y="96.1">2</text>
<text x="319.6" y="98.6">3</text>
<text x="319.6" y="101.2">4</text>
<text x="334.8" y="96.1">2</text>
<text x="334.8" y="98.6">3</text>
<text x="334.8" y="101.2">4</text>
<text x="101.7" y="106.2">1*3</text>
<text x="109.5" y="102.3">+IN</text>
<text x="109.5" y="107.4">NIC</text>
<text x="212.3" y="103.7">P$1</text>
<text x="218.7" y="104.8">V PWM</text>
<text x="229.5" y="103.7">P$4</text>
<text x="279.7" y="106.2">3</text>
<text x="279.7" y="103.7">4</text>
<text x="294.2" y="103.7">5</text>
<text x="294.2" y="106.2">6</text>
<text x="319.6" y="103.7">5</text>
<text x="319.6" y="106.2">6</text>
<text x="334.8" y="103.7">5</text>
<text x="334.8" y="106.2">6</text>
<text x="123.2" y="109.9">V-</text>
<text x="129.9" y="108.8">4</text>
<text x="279.7" y="111.3">1</text>
<text x="279.7" y="108.8">2</text>
<text x="279.7" y="113.9">8</text>
<text x="294.2" y="108.8">7</text>
<text x="294.2" y="111.3">8</text>
<text x="294.2" y="113.9">9</text>
<text x="319.6" y="108.8">7</text>
<text x="319.6" y="111.3">8</text>
<text x="319.6" y="113.9">9</text>
<text x="334.8" y="108.8">7</text>
<text x="334.8" y="111.3">8</text>
<text x="334.8" y="113.9">1</text>
<text x="279.7" y="118.9">6</text>
<text x="279.7" y="116.4">7</text>
<text x="293" y="116.4">10</text>
<text x="293.1" y="118.9">11</text>
<text x="318.4" y="116.4">10</text>
<text x="318.5" y="118.9">11</text>
<text x="334.8" y="116.4">2</text>
<text x="334.8" y="118.9">3</text>
<text x="279.7" y="124">4</text>
<text x="279.7" y="121.5">5</text>
<text x="293" y="121.5">12</text>
<text x="293" y="124">13</text>
<text x="318.4" y="121.5">12</text>
<text x="318.4" y="124">13</text>
<text x="334.8" y="121.5">4</text>
<text x="334.8" y="124">5</text>
<text x="279.7" y="131.6">1</text>
<text x="279.7" y="129.1">2</text>
<text x="279.7" y="126.6">3</text>
<text x="293" y="126.6">14</text>
<text x="293" y="129.1">15</text>
<text x="318.4" y="126.6">14</text>
<text x="318.4" y="129.1">15</text>
<text x="334.8" y="126.6">6</text>
<text x="334.8" y="129.1">7</text>
<text x="334.8" y="131.6">8</text>
<text x="171.6" y="159.6">P$1</text>
<text x="178.1" y="160.7">OUT</text>
<text x="288.3" y="158.1">VCC</text>
<text x="277.2" y="163.2">D</text>
<text x="277.2" y="165.8">RS</text>
<text x="287.1" y="165.8">VREF</text>
<text x="291.3" y="163.2">R</text>
<text x="96.8" y="173.4">VI5N</text>
<text x="104.5" y="172.3">5</text>
<text x="277.2" y="170.8">CANH</text>
<text x="277.2" y="173.4">CANL</text>
<text x="91" y="177.3">2</text>
<text x="96.8" y="178.5">GND</text>
<text x="161.5" y="179.9">P$2</text>
<text x="181.8" y="179.9">P$3</text>
<text x="288" y="178.5">GND</text>
<text x="91" y="182.4">3</text>
<text x="96.8" y="183.5">EN</text>
<text x="98.6" y="183.5">4</text>
<text x="104.5" y="182.4">4</text>
<text x="168" y="181">COMP</text>
<text x="188.3" y="181">DET</text>
<text x="169.2" y="212.9">1</text>
<text x="175.4" y="210.4" transform="rotate(-90 175.4 210.4)">2</text>
<text x="181.2" y="212.9">3</text>
</g>
</svg>
